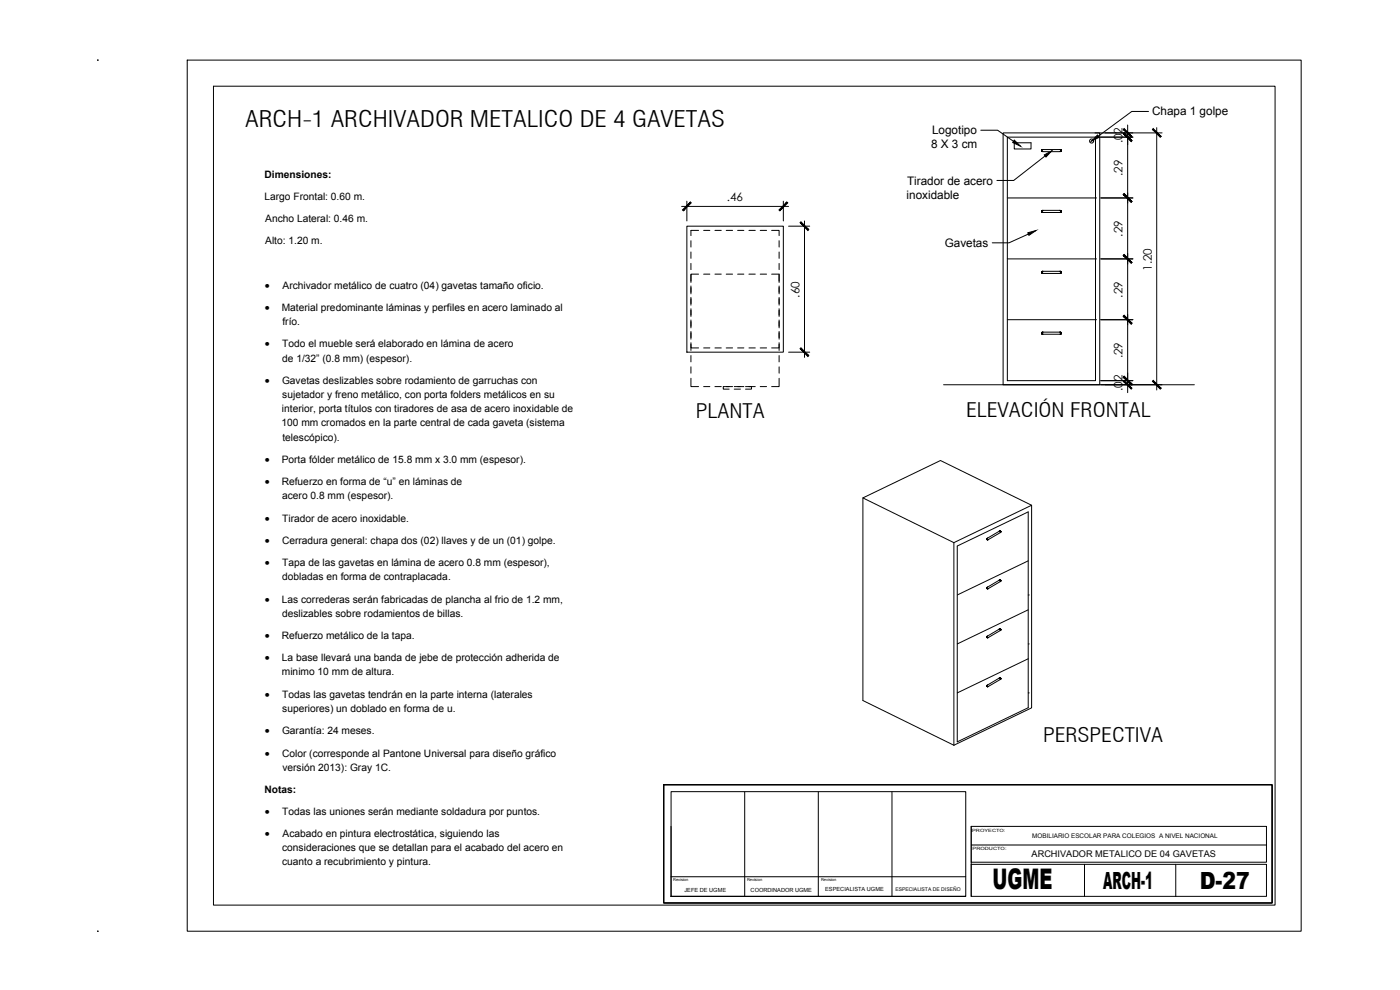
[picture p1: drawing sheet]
<svg xmlns="http://www.w3.org/2000/svg" width="420mm" height="297mm" viewBox="0 0 420 297" stroke-linecap="round" stroke-linejoin="round" font-family="sans-serif">
<!-- layer: Mobiliario -->
<path d="M301 39.9h29v75.5h-29zM302.3 41.1h26.5v73.1h-26.5zM206.1 67.9h29v37.8h-29zM283.2 115.4h75.3M259 149.4l27.3 13.4M309.6 151.6l-27.3-13.4-23.3 11.2v60.8l27.3 13.4M286.3 162.8l23.3-11.2v60.8l-23.3 11.2M286.3 162.8v60.8M287.3 163.8l21.3-10.2v58.7l-21.3 10.3z" fill="none" stroke="#000" stroke-width=".3"/>
<!-- layer: Cotas -->
<path d="M328.8 59.4h.1M328.8 77.7h.1M328.8 95.9h.1M308.6 178.5h.1M308.6 193.2h.1M308.6 207.9h.1M199.2 235.5h182.6v35.4h-182.6z" fill="none" stroke="#000" stroke-width=".3"/>
<!-- layer: Mobiliario 2 -->
<g fill="none" stroke="#000" stroke-width=".3">
<path d="M302.3 59.4h26.5M304.4 42.8h5v1.9h-5zM312.6 45.1v.1M312.6 45.2h.1M312.6 45.1h.1M312.6 45v.1M312.6 45h.1M312.6 45.3h.1M312.7 45h-.1M312.7 45.4h.1M312.7 45h.1M312.7 44.9v.1"/>
<path d="M312.8 45.4h.1M312.8 44.9h-.1M312.8 44.9h.1M312.9 45.4v.1M312.9 44.8h.1M312.9 45.5h.1M313 45.5h.1M313 44.9h-.1M313 45.5h5M318 44.9h-4.9M318 44.9h.1M318.1 44.9h.1"/>
<path d="M318.2 44.9h.1M318.2 45.5h-.1M318.2 45.5h.1M318.3 44.9h.1M318.3 45.5h-.1M318.3 45.4h.1M318.4 45.4h-.1M318.4 44.9h.1M318.4 44.9v.1M318.4 45.4h.1M318.4 45h.1M318.5 45h.1"/>
<path d="M318.5 45.3h.1M318.5 45.3v.1M318.5 45.2h.1M318.5 45.1h.1M318.5 45v.1M318.6 45.1h.1M318.6 45.2h.1M302.3 77.7h26.5M312.6 63.4v.1M312.6 63.4h.1M312.6 63.3h.1M312.6 63.5h.1"/>
<path d="M312.6 63.5v.1M312.6 63.6h.1M312.7 63.7h.1M312.7 63.3h.1M312.7 63.6h.1M312.7 63.2h.1M312.7 63.6l.1 .1M312.8 63.7h.1M312.8 63.2h-.1M312.8 63.1h.1M312.8 63.2h.1M312.9 63.1h-.1"/>
<path d="M312.9 63.7h.1M312.9 63.1h.1M313 63.7h.1M313 63.1h-.1M313 63.8h5M318 63.1h-4.9M318 63.1h.1M318.1 63.1h.1M318.2 63.1h.1M318.2 63.7h-.1M318.2 63.7h.1M318.3 63.7h-.1"/>
<path d="M318.3 63.2h.1M318.3 63.1v.1M318.3 63.7h.1M318.4 63.2h.1M318.4 63.6h.1M318.4 63.7h.1M318.4 63.2l.1 .1M318.5 63.3h.1M318.5 63.6h.1M318.5 63.5h.1M318.5 63.4h.1M318.6 63.3v.1"/>
<path d="M318.6 63.5h.1M302.3 95.9h26.5M312.6 81.7h.1M312.6 100h.1M312.6 99.9h.1M312.6 99.8h.1M312.6 81.8h.1M312.6 81.6h.1M312.7 81.5h-.1M312.7 81.9h.1M312.7 81.5v.1M312.7 99.8h.1"/>
<path d="M312.7 81.5h.1M312.7 99.7v.1M312.7 99.7h.1M312.8 81.9h.1M312.8 81.4l-.1 .1M312.8 81.4h-.1M312.8 99.7h-.1M312.8 81.5h.1M312.8 81.4h.1M312.8 82h.1M312.8 99.7h.1M312.8 99.6v.1"/>
<path d="M312.9 99.7h-.1M312.9 82h.1M312.9 81.4h.1M312.9 99.7h.1M313 82h.1M313 81.4h-.1M313 99.7h-.1M318 81.4h-4.9M318 99.7h-4.9M318 81.4h.1M318 99.7h.1M318.1 81.4h.1"/>
<path d="M318.1 99.7h.1M318.2 81.4h.1M318.2 99.7h.1M318.2 82h-5.2M318.2 99.6h.1M318.2 82h.1M318.3 81.4h.1M318.3 82h-.1M318.3 99.7h.1M318.3 82h.1M318.3 81.5h.1M318.3 81.9v.1"/>
<path d="M318.4 81.4h.1M318.4 99.7h.1M318.4 81.5h.1M318.4 81.9h.1M318.4 99.8h.1M318.5 99.7h.1M318.5 81.5h.1M318.5 99.8h.1M318.5 81.9h-.1M318.5 81.9h.1M318.5 81.8h.1M318.5 99.9h.1"/>
<path d="M318.5 81.6h.1M318.5 81.6v.1M318.5 81.7h.1M318.5 100h.1M318.6 81.6h.1M318.6 99.9h.1M318.6 81.7h.1M312.6 100v.1M312.6 100.1h.1M312.7 100.2h.1M312.8 100.2h.1M312.8 100.3h.1"/>
<path d="M312.9 100.3h.1M312.9 100.2h.1M313 100.2h.1M313 100.3h5M318.2 100.2h-.1M318.2 100.3h.1M318.3 100.2h-.1M318.3 100.2h.1M318.4 100.2h-.1M318.4 100.2h.1M318.5 100.1h.1M318.5 100.1v.1"/>
<path d="M318.6 100h.1M299.8 159.4l-3.4 2.1M299.8 159.4h.1M299.9 159.4h-.1M300 159.3h.1M300.1 159.3h-.1M300.1 159.3h.1M300.1 159.9l-3.5 2M300.2 159.8h-.1M300.2 159.3v.1M300.2 159.8h.1M300.2 159.3h.1"/>
<path d="M300.3 159.7h-.1M300.3 159.7h.1M300.3 159.4h.1M300.3 159.3h.1M300.3 159.6h.1M300.4 159.5v.1M300.4 159.5h.1M296.1 161.8h.1M296.1 176.4h.1M296.2 176.3h.1M296.1 176.5l.1 .1M296.1 161.8l.1 .1"/>
<path d="M296.2 161.7h.1M296.2 161.8h.1M296.2 176.4h.1M296.2 161.7v.1M296.2 176.5h.1M296.2 161.6h.1M296.2 161.6v.1M296.2 176.5v.1M296.2 161.9h.1M296.2 176.6h.1M296.2 176.2h.1M296.2 161.5v.1"/>
<path d="M296.3 176.3h-.1M296.3 161.6h-.1M296.3 176.6h.1M296.3 161.9h.1M296.3 176.2h-.1M296.3 161.5h-.1M296.3 162h.1M296.3 176.2h.1M296.3 161.5h.1M296.3 176.7h.1M296.4 176.6h.1M296.4 161.9h.1"/>
<path d="M296.4 176.7h.1M296.4 162h.1M296.4 176.1v.1M296.4 161.4v.1M296.5 176.6h.1M296.5 161.9h.1M296.5 161.9v.1M296.6 176.6h-.1M296.6 161.9h-.1M296.6 176.6h.1M296.6 161.9h.1M299.8 174.1l-3.4 2"/>
<path d="M299.8 174.1h.1M299.9 174l-.1 .1M300 174h-.1M300 174h.1M300.1 174h-.1M300.1 174h.1M300.2 174h.1M300.2 174.4l-3.6 2.2M300.3 174.4h-.1M300.3 174.4h.1M300.3 174h.1M300.3 174.3h.1"/>
<path d="M300.3 174.1h.1M300.4 174.2h.1M308.6 168.3l-21.3 10.2M296.1 191.2h.1M296.1 191.1h.1M296.2 191.1h.1M296.2 191.1v.1M296.2 191.2h.1M296.2 191.3h.1M296.2 191h.1M296.2 190.9h.1M296.3 191.3h.1"/>
<path d="M296.3 190.9h-.1M296.3 190.9l-.1 .1M296.3 190.9h.1M296.4 191.3h.1M296.4 190.8v.1M296.5 191.3h.1M296.6 191.3h-.1M296.6 191.3h.1M299.8 188.8l-3.4 2M299.8 188.8h.1M299.9 188.7l-.1 .1M300 188.7h-.1"/>
<path d="M300 188.8h.1M300 188.7h.1M300.1 188.7h.1M300.2 189.2l-3.6 2.1M300.2 189.2h.1M300.2 188.7h.1M300.2 189.1v.1M300.3 189.1h-.1M300.3 189.1h.1M300.3 188.7h.1M300.3 189h.1M300.3 188.8h.1"/>
<path d="M300.3 189v.1M300.3 188.9h.1M300.4 188.9h.1M308.6 183l-21.3 10.2M308.6 197.7l-21.3 10.2M296.1 205.9h.1M296.2 205.8h.1M296.2 205.8v.1M296.2 205.7h.1M296.2 205.9h.1M296.2 206h.1M296.2 205.6h.1"/>
<path d="M296.3 206h.1M296.3 205.6h.1M296.3 205.5v.1M296.4 206h.1M296.4 205.5h.1M296.5 206h.1M296.6 206h-.1M296.6 206h.1M299.8 203.5l-3.4 2M299.8 203.5h.1M299.9 203.4l-.1 .1M300 203.4v.1"/>
<path d="M300 203.4h.1M300.1 203.4h.1M300.2 203.9l-3.6 2.1M300.2 203.8v.1M300.2 203.4h.1M300.2 203.8h.1M300.3 203.8h-.1M300.3 203.4h.1M300.3 203.8h.1M300.3 203.5h.1M300.3 203.7h.1M300.4 203.6h.1"/>
<path d="M300.4 203.5h.1M300.4 203.7h.1M300.4 203.5v.1"/>
<circle cx="327.6" cy="42.3" r=".61"/>
</g>
<!-- layer: Proyecciones -->
<g fill="none" stroke="#000" stroke-width=".3">
<path d="M207.4 72.2v1.9M207.4 75.6v1.9M207.4 79v1.9M209.6 69.1h-2.2v1.6M211.2 69.1h1.8M214.6 69.1h1.9M217.9 69.1h2M221.4 69.1h1.8M224.8 69.1h1.9M228.1 69.1h2M231.6 69.1h2.2v1.6M233.8 72.2v1.9"/>
<path d="M233.8 75.6v1.9M233.8 79v1.9M207.4 82.4v1.9M207.4 85.8v2.4M207.4 89.2v2.4M207.4 92.6v2.4M207.4 96v2.4M207.4 99.4v2.4M209.6 82.3h-2.2v2.5M211.2 82.3h1.8M214.6 82.3h1.9M217.9 82.3h2"/>
<path d="M221.4 82.3h1.8M224.8 82.3h1.9M228.1 82.3h2M231.6 82.3h2.2v2.5M233.8 85.8v2.4M233.8 89.2v2.4M233.8 92.6v2.4M233.8 96v2.4M233.8 99.4v2.4M207.4 102.8v1.6h2.2M207.4 113.5v2.5h2.2M207.4 103.3v1.9"/>
<path d="M207.4 106.7v1.9M207.4 110.1v1.9M211.2 104.4h1.8M211.2 116h1.8M214.6 104.4h1.9M214.6 116h1.9M217.9 104.4h2M217.9 116h2M218.8 116h-1.7v.8h1.7M220.4 116h2.8M220.4 116.8h1.8M221.4 104.4h1.8"/>
<path d="M223.7 116h3M224.8 104.4h1.9M225.5 116v.8h-1.8M228.1 104.4h2M228.1 116h2M233.8 102.8v1.6h-2.2M233.8 113.5v2.5h-2.2M233.8 103.3v1.9M233.8 106.7v1.9M233.8 110.1v1.9"/>
</g>
<!-- layer: DRRP_COTAS -->
<g fill="none" stroke="#000" stroke-width=".3">
<path d="M328.6 39.9h20.2M338.4 37.5v6M338.4 39.5v76.3M347.1 38.3v78.7M328.6 41.1h11.4M330.3 59.4h9.7M204.6 61.9h32.1M206.1 60.4v5.9M235.1 60.4v5.9M236.7 67.9h6.3M241.4 66.3v40.9M330.3 77.7h9.7"/>
<path d="M330.3 95.9h9.7M236.7 105.7h6.3M330.3 114.2h9.7M330.3 115.4h18.5M338.4 111.8v6"/>
</g>
<!-- layer: 0 -->
<g fill="#000" stroke="#000" stroke-width=".3">
<path d="M337.4 38.6l-.3 .2 2.6 2.1zM337.1 38.8l2.6 2.1-.2 .3z"/>
<path d="M337.4 58.1l-.3 .2 2.6 2.2zM337.1 58.3l2.6 2.2-.2 .2z"/>
<path d="M337.1 40.1l2.4 2.4 .2-.3zM337.1 40.1l.3-.3 2.3 2.4z"/>
<path d="M337.1 40.1l2.4 2.4 .2-.3zM337.1 40.1l.3-.3 2.3 2.4z"/>
<path d="M345.9 38.8l2.3 2.4 .3-.3zM346.1 38.6l2.4 2.3-2.6-2.1z"/>
<path d="M207.2 60.6l-2.1 2.6 2.3-2.3zM207.2 60.6l-2.1 2.6-.3-.2z"/>
<path d="M233.8 63l.2 .2 2.1-2.6zM236.1 60.6l.3 .3-2.4 2.3z"/>
<path d="M240.1 66.8l2.4 2.4 .2-.3zM240.1 66.8l.3-.3 2.3 2.4z"/>
<path d="M337.4 76.4l-.3 .2 2.6 2.1zM337.1 76.6l2.6 2.1-.2 .3z"/>
<path d="M337.1 58.3l2.4 2.4 .2-.2zM337.1 58.3l.3-.2 2.3 2.4z"/>
<path d="M337.1 76.6l2.4 2.4 .2-.3zM337.1 76.6l.3-.2 2.3 2.3z"/>
<path d="M337.4 94.6l-.3 .3 2.6 2.1zM337.1 94.9l2.6 2.1-.2 .2z"/>
<path d="M337.1 94.9l2.4 2.3 .2-.2zM337.1 94.9l.3-.3 2.3 2.4z"/>
<path d="M240.4 104.4l-.3 .2 2.6 2.1zM240.1 104.6l2.6 2.1-.2 .3z"/>
<path d="M337.4 112.9l-.3 .3 2.6 2zM337.1 113.2l2.6 2-.2 .3z"/>
<path d="M337.4 112.9l-.3 .3 2.6 2zM337.1 113.2l2.6 2-.2 .3z"/>
<path d="M337.1 114.4l2.4 2.4 .2-.3zM337.1 114.4l.3-.3 2.3 2.4z"/>
<path d="M346.1 114.1l-.2 .3 2.6 2.1zM345.9 114.4l2.6 2.1-.3 .3z"/>
</g>
<!-- layer: DRRP_TEXTOS-NOTAS -->
<path d="M313.4 46.5l2.3-1.2-1.8 1.8zM329.4 40.5l.5 .7-2.3 1.1zM308.5 69.9l2.4-.7-2.1 1.4z" fill="#000" stroke="#000" stroke-width=".3"/>
<path d="M344.7 33.4h-5l-10.1 7.5M313.7 46.8l-9.5 7.3h-5M308.6 70.2l-5.8 2.7h-5" fill="none" stroke="#000" stroke-width=".3"/>
<!-- layer: DRRP_TEXTOS-ACABADOS -->
<path d="M304.4 42l1.9 1.9-2.4-1.1z" fill="#000" stroke="#000" stroke-width=".3"/>
<path d="M294.4 39.1h5l4.8 3.3" fill="none" stroke="#000" stroke-width=".3"/>
<!-- layer: 03 -->
<path d="M56.2 18h334.3v261.4h-334.3z" fill="none" stroke="#000" stroke-width=".3"/>
<!-- layer: Textos -->
<path d="M64.1 25.9h318.6v245.7h-318.6z" fill="none" stroke="#000" stroke-width=".3"/>
<!-- layer: LINEAS COMPLEMENTARIAS -->
<path d="M223.5 237.5v31.4M245.6 237.5v31.4M267.7 237.5v31.4M201.4 247.9v21v-31.4h88.4v31.4h-88.4h22.1M291.5 258.7h88.6v-10.8h-88.6v21h88.6v-9.6h-88.6M291.5 253.5h88.6M325.5 259.3v9.6M352.9 259.3v9.6M201.4 263.1h88.4M223.5 268.9h66.3" fill="none" stroke="#000" stroke-width=".3"/>
<!-- layer: 0 -->
<path d="M29.2 18h.1M29.2 279.4h.1" fill="none" stroke="#000" stroke-width=".3"/>
<text font-size="8.5" x="297.9" y="266.9">UGME</text>
<g font-size="7.1">
<text x="331.1" y="266.7">ARCH-1</text>
<text x="360.1" y="266.7">D-27</text>
</g>
<text font-size="6.8" x="73.6" y="38">ARCH-1 ARCHIVADOR METALICO DE 4 GAVETAS</text>
<g font-size="5.9">
<text x="208.8" y="125.5">PLANTA</text>
<text x="289.9" y="125.2">ELEVACIÓN FRONTAL</text>
<text x="313.1" y="222.7">PERSPECTIVA</text>
</g>
<g font-size="3.5">
<text x="345.8" y="34.4">Chapa 1 golpe</text>
<text x="279.7" y="40.3">Logotipo</text>
<text x="279.4" y="44.5">8 X 3 cm</text>
<text x="336.9" y="43" transform="rotate(-90 336.9 43)">.02</text>
<text x="336.9" y="52.7" transform="rotate(-90 336.9 52.7)">.29</text>
<text x="272.1" y="59.6">inoxidable</text>
<text x="272.2" y="55.4">Tirador de acero</text>
<text x="218.1" y="60.5">.46</text>
<text x="336.9" y="71" transform="rotate(-90 336.9 71)">.29</text>
<text x="283.5" y="74.1">Gavetas</text>
<text x="345.7" y="81.3" transform="rotate(-90 345.7 81.3)">1.20</text>
<text x="239.9" y="89.3" transform="rotate(-90 239.9 89.3)">.60</text>
<text x="336.9" y="89.3" transform="rotate(-90 336.9 89.3)">.29</text>
<text x="336.9" y="107.5" transform="rotate(-90 336.9 107.5)">.29</text>
<text x="336.9" y="117.3" transform="rotate(-90 336.9 117.3)">.02</text>
</g>
<g font-size="3.2">
<text x="79.4" y="86.6">·</text>
<text x="79.4" y="93.3">·</text>
<text x="79.4" y="104.2">·</text>
<text x="79.4" y="115.2">·</text>
<text x="79.4" y="138.9">·</text>
<text x="79.4" y="145.6">·</text>
<text x="79.4" y="156.5">·</text>
<text x="79.4" y="163.2">·</text>
<text x="79.4" y="169.9">·</text>
<text x="79.4" y="180.8">·</text>
<text x="79.4" y="191.8">·</text>
<text x="79.4" y="198.5">·</text>
<text x="79.4" y="209.3">·</text>
<text x="79.4" y="220.3">·</text>
<text x="79.4" y="227">·</text>
<text x="79.4" y="244.6">·</text>
<text x="79.4" y="251.2">·</text>
</g>
<g font-size="3.1">
<text x="79.4" y="53.3">Dimensiones:</text>
<text x="79.4" y="59.9">Largo Frontal: 0.60 m.</text>
<text x="79.6" y="66.6">Ancho Lateral: 0.46 m.</text>
<text x="79.6" y="73.3">Alto: 1.20 m.</text>
<text x="84.8" y="86.6">Archivador metálico de cuatro (04) gavetas tamaño oficio.</text>
<text x="84.6" y="93.3">Material predominante láminas y perfiles en acero laminado al</text>
<text x="84.8" y="97.6">frío.</text>
<text x="84.7" y="104.2">Todo el mueble será elaborado en lámina de acero</text>
<text x="84.7" y="108.5">de 1/32” (0.8 mm) (espesor).</text>
<text x="84.6" y="115.2">Gavetas deslizables sobre rodamiento de garruchas con</text>
<text x="84.7" y="119.5">sujetador y freno metálico, con porta folders metálicos en su</text>
<text x="84.6" y="123.7">interior, porta títulos con tiradores de asa de acero inoxidable de</text>
<text x="84.5" y="127.9">100 mm cromados en la parte central de cada gaveta (sistema</text>
<text x="84.8" y="132.2">telescópico).</text>
<text x="84.6" y="138.9">Porta fólder metálico de 15.8 mm x 3.0 mm (espesor).</text>
<text x="84.6" y="145.6">Refuerzo en forma de “u” en láminas de</text>
<text x="84.7" y="149.9">acero 0.8 mm (espesor).</text>
<text x="84.7" y="156.5">Tirador de acero inoxidable.</text>
<text x="84.6" y="163.2">Cerradura general: chapa dos (02) llaves y de un (01) golpe.</text>
<text x="84.7" y="169.9">Tapa de las gavetas en lámina de acero 0.8 mm (espesor),</text>
<text x="84.7" y="174.2">dobladas en forma de contraplacada.</text>
<text x="84.6" y="180.8">Las correderas serán fabricadas de plancha al frio de 1.2 mm,</text>
<text x="84.7" y="185.1">deslizables sobre rodamientos de billas.</text>
<text x="84.6" y="191.8">Refuerzo metálico de la tapa.</text>
<text x="84.6" y="198.5">La base llevará una banda de jebe de protección adherida de</text>
<text x="84.6" y="202.6">minimo 10 mm de altura.</text>
<text x="84.7" y="209.3">Todas las gavetas tendrán en la parte interna (laterales</text>
<text x="84.7" y="213.6">superiores) un doblado en forma de u.</text>
<text x="84.6" y="220.3">Garantía: 24 meses.</text>
<text x="84.6" y="227">Color (corresponde al Pantone Universal para diseño gráfico</text>
<text x="84.8" y="231.3">versión 2013): Gray 1C.</text>
<text x="79.4" y="238">Notas:</text>
<text x="84.7" y="244.6">Todas las uniones serán mediante soldadura por puntos.</text>
<text x="84.8" y="251.2">Acabado en pintura electrostática, siguiendo las</text>
<text x="84.7" y="255.5">consideraciones que se detallan para el acabado del acero en</text>
<text x="84.7" y="259.7">cuanto a recubrimiento y pintura.</text>
</g>
<text font-size="2.8" x="309.6" y="257.2">ARCHIVADOR METALICO DE 04 GAVETAS</text>
<text font-size="1.9" x="309.8" y="251.5">MOBILIARIO ESCOLAR PARA COLEGIOS A NIVEL NACIONAL</text>
<g font-size="1.7">
<text x="205.4" y="267.5">JEFE DE UGME</text>
<text x="225.3" y="267.5">COORDINADOR UGME</text>
<text x="247.7" y="267.3">ESPECIALISTA UGME</text>
</g>
<text font-size="1.5" x="268.7" y="267.3">ESPECIALISTA DE DISEÑO</text>
<g font-size="1.3">
<text x="291.8" y="249.8">PROYECTO:</text>
<text x="291.9" y="255">PRODUCTO:</text>
</g>
<g font-size="1.2">
<text x="202" y="264.4">Revision</text>
<text x="224.2" y="264.4">Revision</text>
<text x="246.4" y="264.4">Revision</text>
</g>
</svg>
